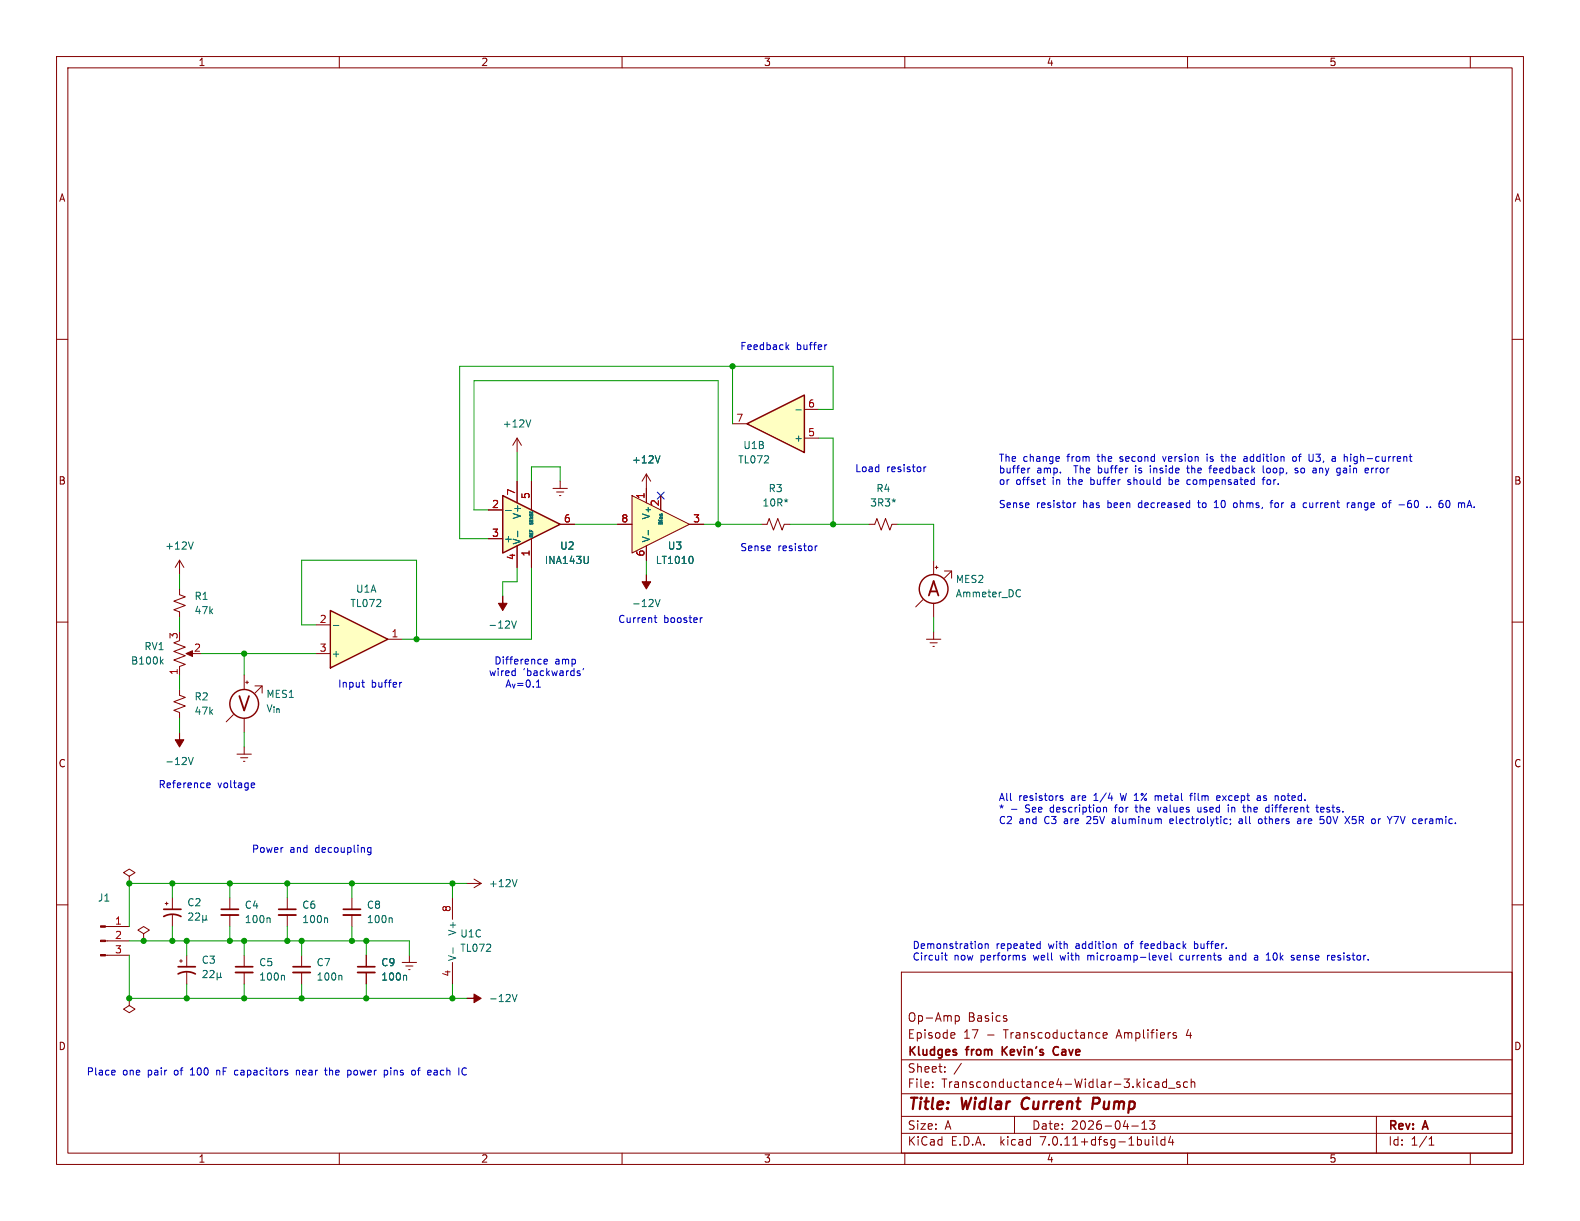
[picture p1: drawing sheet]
<svg xmlns="http://www.w3.org/2000/svg" width="279mm" height="216mm" viewBox="0 0 279 216" stroke-linecap="round" stroke-linejoin="round" font-family="sans-serif">
<g fill="none" stroke="#840000" stroke-width=".18">
<path d="M10 10h259.4v195.9h-259.4zM12 12h255.4v191.9h-255.4zM60 10v2M110 10v2M160 10v2M210 10v2M260 10v2M10 60h2M267.4 60h2M114.3 83.8l-.8 1.3M114.3 83.8v2.6M114.3 83.8l.8 1.3"/>
<path d="M153.7 92.7h1l.4-1 .7 2 .8-2 .8 2 .3-1h1M10 110h2M267.4 110h2M10 160h2M50.8 158.8v2M267.4 160h2M31.7 169.9h.6M32 169.7v.5M33 168.9v2M33 172v2M50.8 161.8v2M159.4 171.9h108v32h-108z"/>
<path d="M168.9 179.6v1.5M168.9 179.7l.5-.1 .2 .3v.4l-.1 .2h-.6M177.9 179.6l.1 .1M159.4 197.4h108M159.4 193.4h108M159.4 187.4h108M164.9 192.1v.2M164.9 191.4v.1M167.1 189.4v.2M167.1 188.7v.1M168.4 182.6l.4 .1 .1 .2-.8 .2M168.8 183.5l-.4 .1"/>
<path d="M170 188l-1.3 1.9M177.9 180.1l.2 .2-.2 .3M179.4 197.4v3M194.1 182.6l.4 .1M194.5 183.5l-.4 .1M195.1 183.1l.7-.2-.1-.2-.4-.1-.2 .2v.7h.6M200.1 199.1h1.2M201.9 199.7h.9M201.9 198.6l.5-.4v1.5M203.3 198.2h.9l-.5 .6 .4 .1v.6l-.2 .2h-.4l-.2-.2M204.3 191.4h.6v.9M204.9 191.6l-.5 .1a.29 .29 0 0 0-.2 .3 .29 .29 0 0 0 .2 .3l.5-.1"/>
<path d="M206.3 191.4l-.4-.1-.3 .3v.4l.1 .2h.6M206.3 190.8v1.5M206.6 192.4h1.2M207.5 183l.5 .2 .1 .2-.2 .2-.5-.1M207.5 182.7h.5M208.6 191.4l-.3-.1-.2 .2v.2l.5 .2v.3h-.5M210 191.4l-.4-.1-.3 .3v.4l.1 .2h.6M210.6 191.4l.3-.1 .3 .1 .1 .9M210.6 190.8v1.5M243.4 197.4v6.5M60 203.9v2M110 203.9v2"/>
<path d="M159.4 200.4h108M160 203.9v2M203.9 201v.1M203.9 201.5v1M204.6 201v1.3l.2 .2M206 201v1.5M206 201.6l-.4-.1-.3 .3v.4l.1 .2h.6M207 200.9l-.4 1.1h1M207.4 201.5v1M210 203.9v2M252.7 202.5h.9M252.7 201.4l.4-.4v1.5"/>
<path d="M260 203.9v2"/>
</g>
<path d="M181 194.4a1.27 1.27 0 0 0-.1 1.6M194.1 194.1h-.7l-.3 2M194.2 195.1l-1 .1" fill="none" stroke="#840000" stroke-width=".4"/>
<path d="M31.5 172.2a3.2 3.2 0 0 1 3 0M31.5 170.9h3M49.3 160.8h3M177.2 185.1v1.5M178.1 185.1l-.9 .8M187.1 185.1a.74 .74 0 0 0-.9 .6 .74 .74 0 0 0 .5 .9l.4-.1" fill="none" stroke="#840000" stroke-width=".3"/>
<path d="M116.7 80.6l-.4 1.3M158.4 88.4l-.3 .1M35.9 171.7l.5-.1 .2 .4-.7 .9h.7M37.1 171.7l.5-.1 .2 .4-.7 .9h.7M38.4 172.7l.2 .2h.2l.2-.2M38.4 172v1.3M39 172.7l.2 .2M39 172v.7M57.7 162.3l.2 .2v.6" fill="none" stroke="#006464" stroke-width=".18"/>
<path d="M49.3 161.8h3" fill="none" stroke="#840000" stroke-width=".33"/>
<path d="M58.4 108l10.2 5-10.2 5.1z" fill="#ffffc2"/>
<g fill="none" stroke="#840000" stroke-width=".25">
<path d="M58.4 108l10.2 5-10.2 5.1z"/>
<circle cx="43.2" cy="124.5" r="2.54"/>
</g>
<g fill="none" stroke="#840000" stroke-width=".18">
<path d="M134.6 92.7h1l.4-1 .8 2 .7-2 .8 2 .4-1h1M43.2 119.4v2.5M55.9 110.5h2.5M55.9 115.6h2.5M68.6 113h2.5M31.7 121.9v1l1.1 .4-2.1 .8 2.1 .7-2.1 .8 1 .4v1M41.3 126.4l-1.3 1.2M41.9 133.4h2.5M42.5 134h1.3M43.1 134.6h.2M43.2 127v2.5M43.2 132.1v1.3"/>
<path d="M43.4 120.7h.5M43.7 120.4v.5M45.1 121.3h1.3v1.3M46.4 121.3l-1.3 1.3"/>
</g>
<path d="M139.3 88.4l-.3 .1M58.9 110.6h1M33.3 133.9l.4 1.3 .5-1.3" fill="none" stroke="#006464" stroke-width=".18"/>
<path d="M31.7 129.5v1.3h.8l-.8 1.3-.7-1.3h.7z" fill="#840000" stroke="#840000" stroke-width=".18"/>
<path d="M132.1 74.9l10.1-5v10.1z" fill="#ffffc2"/>
<g fill="none" stroke="#840000" stroke-width=".25">
<path d="M132.1 74.9l10.1-5v10.1z"/>
<circle cx="165.1" cy="104.1" r="2.54"/>
</g>
<g fill="none" stroke="#840000" stroke-width=".18">
<path d="M129.5 74.9h2.6M142.2 77.5h2.6M142.2 72.4h2.6M31.7 99.1v2.5M31.7 99.1l-.7 1.2M31.7 99.1l.8 1.2M165.1 99.1v2.5M31.7 113.3l-1 .4 2.1 .7-2.1 .8 2.1 .8-2.1 .7 2.1 .8-1.1 .4v1.5M31.7 104.1v1.1l1.1 .3-2.1 .8 2.1 .8-2.1 .7 1 .4v1M33.3 115.6h1M163.2 106l-1.3 1.3M163.8 113h2.6"/>
<path d="M164.5 113.7h1.2M165 114.3h.2M165.1 106.7v2.5M165.1 111.8v1.2M165.4 100.3h.5M165.6 100.1v.5M167 101h1.3v1.2M168.3 101l-1.3 1.2M29.2 159.8h.5M29.5 159.5v.5M30.5 158.8v2M40.6 158.8v2"/>
<path d="M62.2 158.8v2M80 158.8v3.8M82.5 156.2h2.6M83.8 155.4l1.3 .8M85.1 156.2l-1.3 .8M18.6 168.9h4.3M18.6 166.4h4.3M18.6 163.8h4.3M25.4 165.1l1-.6-1-.7-1 .7 1 .6v1.3M25.4 166.4h.1M30.5 161.8v2M40.6 161.8v2"/>
<path d="M62.2 161.8v2M64.8 168.9v2M64.8 172v2M71.1 170.2h2.6M71.8 170.8h1.2M72.3 171.5h.2M72.4 168.9v1.3M80 170.2v3.8"/>
</g>
<g fill="none" stroke="#006464" stroke-width=".18">
<path d="M140.7 72.5h1M34.2 95.8l-.5 1.3M28.5 116.9l.4 .5M28.9 116.6l-.5 .5M180.1 104.3l.4 .1M180.5 105.4l-.4 .1M91.4 155.5l-.4 1.3M33.4 161.6l.5-.2 .2 .4-.8 .9h.8M34.6 161.6l.5-.2 .2 .4-.8 .9h.8M35.9 162.5l.1 .2h.3l.2-.2M35.9 161.9v1.2M36.5 162.5l.1 .2"/>
<path d="M36.5 161.9v.6M47.6 162.3l.2 .2v.6M69.2 162.3l.2 .2v.6M71.7 172.5l.2 .1v.7M80.1 167.6v1M90.6 175.8l.4 1.3 .4-1.3"/>
</g>
<path d="M29 162.1a3.2 3.2 0 0 1 3 0M29 160.8h3M39.1 160.8h3.1M60.7 160.8h3.1M63.2 170.9h3.1" fill="none" stroke="#840000" stroke-width=".3"/>
<g fill="#840000" stroke="#840000" stroke-width=".18">
<path d="M17.8 168.8h.8v.2h-.8z"/>
<path d="M17.8 166.2h.8v.3h-.8z"/>
<path d="M17.8 163.7h.8v.3h-.8z"/>
<path d="M32.9 115.6l1.1-.5v1z"/>
<path d="M82.5 176.5h1.3v-.7l1.3 .7-1.3 .8v-.8z"/>
</g>
<path d="M39.1 161.8h3.1M60.7 161.8h3.1M63.2 172h3.1" fill="none" stroke="#840000" stroke-width=".33"/>
<path d="M111.8 87.6l10.1 5.1-10.1 5.1z" fill="#ffffc2"/>
<g fill="none" stroke="#840000" stroke-width=".18">
<path d="M91.4 77.5l-.7 1.2M91.4 77.5v2.5M91.4 77.5l.8 1.2M97.8 86.4h2.5M98.4 87h1.3M98.9 87.6h.3M99.1 85.1v1.3M109.2 92.7h2.6M111.8 87.6l10.1 5.1-10.1 5.1zM114.3 86.4v2.5M114.3 96.5v2.6M116.8 87.6v2.6"/>
<path d="M121.9 92.7h2.6M22.9 154.9l1-.6-1-.6-1.1 .6 1.1 .6v1.3M22.9 156.2h.1M22.9 176.5v1.3l-1.1 .6 1.1 .7 1-.7-1-.6M22.9 176.5h.1M43.2 168.9v2M43.2 172v2M53.3 168.9v2M53.3 172v2"/>
</g>
<path d="M93.9 74.2l-.5 1.3M116.7 90.9v.1M117 90.9h.1M117 90.9l-.1 .1M117 90.9l.1 .1M122.4 98.4l.2 .5-.2 .7M115.9 106l.4 1.3 .4-1.3M50.1 172.5l.2 .1v.7M60.3 172.5l.2 .1v.7" fill="none" stroke="#006464" stroke-width=".18"/>
<path d="M114.3 101.6v1.3h.8l-.8 1.2-.8-1.2h.8z" fill="#840000" stroke="#840000" stroke-width=".18"/>
<path d="M41.7 172h3M51.8 172h3.1" fill="none" stroke="#840000" stroke-width=".33"/>
<path d="M41.7 170.9h3M51.8 170.9h3.1" fill="none" stroke="#840000" stroke-width=".3"/>
<path d="M88.9 87.6l10.2 5.1-10.2 5.1z" fill="#ffffc2"/>
<path d="M88.9 87.6l10.2 5.1-10.2 5.1z" fill="none" stroke="#840000" stroke-width=".25"/>
<g fill="none" stroke="#840000" stroke-width=".18">
<path d="M86.4 90.2h2.5M86.4 95.3h2.5M91.4 85.1v3.8M91.4 96.5v3.8M94 85.1v5.1M94 95.3v5M99.1 92.7h2.5M109.2 92.7h2.6M114.3 86.4v2.5M114.3 96.5v2.6M116.8 87.6v2.6M121.9 92.7h2.6"/>
<path d="M64.8 168.9v2M64.8 172v2"/>
</g>
<path d="M89.4 90.3h1M91.5 93.9v1M104 98.4v1l-.2 .2M116.7 80.6l-.4 1.3M116.7 90.9v.1M117 90.9h.1M117 90.9l-.1 .1M117 90.9l.1 .1M122.4 98.4l.2 .5-.2 .7M90.5 109.8l.4 1.3 .4-1.3M71.7 172.5l.2 .1v.7" fill="none" stroke="#006464" stroke-width=".18"/>
<path d="M88.9 105.4v1.3h.8l-.8 1.3-.8-1.3h.8z" fill="#840000" stroke="#840000" stroke-width=".18"/>
<g fill="none" stroke="#0000c2" stroke-width=".18">
<path d="M139.1 61.3l.4 .5M139.5 61l-.5 .5M146.2 61l-.3 .1M144.2 96.5v.9M144.5 96.5l-.3 .3M163.4 82.6v.8M163.7 82.6l-.3 .2M181.8 82.8v.8M182.1 82.8l-.3 .2M184.4 84.8h.5M184.6 84.4v1.1l.3 .2M187.2 80.7l.1 .3-.6 .2"/>
<path d="M187.3 81.5l-.1 .1M189.9 88.9v.9M190.2 88.9l-.3 .3M199.4 85.6l.2 .1M199.6 84.8l-.2 .2 .2 .2M200.8 82.4v.1M200.8 82.8v.8M203.4 82.4v.1M203.4 82.8v.8M205.6 80.7l.3 .9M206.7 85.6l.4 .1M206.7 84.4v1.3"/>
<path d="M207.1 84.8l-.4 .1M209.8 82.8h.5M210 84.9h.5M210 85.6h.5M210 82.4v1l.3 .2M211.8 88.9h.5M211.9 88.5l.1 1.2M213.5 80.3v.1M213.5 80.7v.9M213.8 82.8h.4M214.1 82.4h-.1M214.7 88.8l.4-.3v1.3"/>
<path d="M214.7 89.8h.8M215.9 80.7h.5M216.1 81.4l.3 .2M218.1 89.5l.3 .3 .3-.1M218.7 89l-.3-.1-.3 .3M220 80.8h.5v.8M220 81.5h.5M220.5 81l-.5 .2M223.2 84.8h.5M223.4 82.4v1l.2 .2M223.7 84.4l-.3 .2v1.1M224.4 82.8h-.3l-.1 .2v.5l.4 .1"/>
<path d="M224.6 88.9h.5M225.1 88.5l-.3 .2v1.1M228.5 88.9h.3l.1 .2v.7M228.6 80.9l.2-.2 .4 .2v.4l-.1 .2-.3 .1-.2-.1zM228.9 89.7l-.4 .1M228.9 89.2l-.4 .1M229.1 82.8h.4M229.1 83.1l.4 .2v.1l-.1 .2h-.4M230.2 82.8l-.2 .2 .2 .6M232.2 80.3v1l-.1 .2M233.4 82.8v.8M233.5 82.8l-.1 .1"/>
<path d="M238 82.8h-.4M238 83.1h-.3l-.2 .2 .1 .3h.4M238.3 88.9v.9M238.6 88.9l-.3 .3M239 89h.5l.1 .8M239.6 89.2l-.4 .1-.2 .2 .2 .3 .4-.1M242.5 82.8v.8M242.9 82.8l-.4 .2M245.5 88.9h.5M246 88.5l-.3 .2v1.1M247.4 89.3h1M249.1 88.5a.86 .86 0 0 0 0 1.3"/>
<path d="M249.1 89l-.2 .2M253 89.6v.2M254.5 89.2l.2-.2h.4l.1 .2M255.1 88.5h-.4a.94 .94 0 0 0-.2 1M255.7 89.3v-.6l.3-.2a.69 .69 0 0 1 .5 .5 .69 .69 0 0 1-.3 .7M259.4 89.8l.4-1.3 .5 1.3M259.5 89.4h.6M91 118.6l.1 .1M91.1 118.2v1.3M91.1 119.4l-.1 .1M96.2 117l.6-.1-.1-.3h-.3l-.2 .2 .1 .6h.4M102.1 119l.4 .1 .1 .2-.2 .2-.3-.1"/>
<path d="M102.1 118.7h.4M103.2 118.2l-.1 .2M115.7 109.2h.5M115.9 108.8v1.1l.3 .2M124.2 109.2l-.4 .3M36.6 139.2h.5M36.6 138.5l.4-.1 .2 .3-.6 .2M44.6 138.4l.4 .1v.2l-.6 .2M45 139.2l-.4 .1M64 120.7h.4M64.2 121.4l.2 .1M71 120.7l-.3 .1"/>
<path d="M65.6 149.9v1l-.2 .2h-.3M65.6 149.9h-.4l-.2 .2 .1 .6h.5M178.9 143.1h.9M187.9 140.8l-.3-.1-.1 .2v.2l.4 .1v.3h-.4M195.1 142.7v.9M195.1 142.9l.2-.2 .3 .1 .1 .8M196 141.1h.8M196.8 145.2l-.2 .1 .2 .3M196.8 144.8l-.1 .1M200.7 142.7h.5M200.9 142.3v1.2M204.6 140.7l-.3 .1"/>
<path d="M204.7 142.7l.3 .9 .3-.9M207.3 144.8h-.3l-.1 .2v.6h.4M207.5 145.1l-.6 .1M210.4 140.7h.5M210.9 140.3l-.3 .2v1M211.8 142.7l.1 .8 .3 .1 .2-.1M215.2 141.1l.6-.1-.1-.2-.4-.1-.1 .2v.6h.5M217.2 142.7v.9M217.6 144.9v.1M217.6 145.6l-.1 .2M217.8 142.7v.9M218 142.7l-.2 .2"/>
<path d="M219.1 144.9h.5M219.7 145.1l-.4 .1-.2 .1 .2 .3h.4M220.7 142.3v1.3M220.8 142.7l-.1 .2M222.3 140.8h.5l.1 .7M222.6 144.9l.2-.1 .3 .1 .1 .5-.1 .2h-.3l-.2-.1zM222.9 141l-.4 .1-.2 .1 .2 .3h.4M224.3 142.7l.1 .1M224.4 142.3v1.3M224.4 143.5l-.1 .1M226.6 140.8v.6M229.5 144.9h.5v.7"/>
<path d="M230 145.1l-.4 .1-.2 .1 .2 .3h.4M232.7 142.7h.5M232.9 142.3v1.1l.3 .2M233.5 144.4h.6M233.9 144.9l.2 .2v.3l-.2 .2M234.1 142.9l-.1-.2h-.3l-.2 .2 .1 .6h.5M234.1 143l-.6 .2M239.1 145.5l.2 .1M239.8 144.4h-.6l-.1 .6 .2-.1M244.1 144.8l-.3 .2M246.5 144.4h.8l-.5 1.2M167 168.9h.5"/>
<path d="M167.2 168.5v1.1l.3 .2M173.2 166.9h.3l.2 .2-.1 .5-.4 .1M174.2 167l.2-.1h.3l.1 .8M174.2 166.9v.8M181 168.9l.3 .1M181 169.3l.3 .1v.2l-.1 .2h-.3M183.6 166.9h.3M183.9 167.7h-.3M183.9 166.5v1.2M192.4 168.9v.9M192.5 168.9l-.1 .1M197.2 166.9l.2 .2v.6"/>
<path d="M201.6 166.9h.5M201.8 166.5v1.2M205.5 168.9l-.3 .9M205.9 169.3l.6-.1-.1-.2-.3-.1-.2 .2 .1 .6h.4M207 168.5v1.1l.2 .2M209.1 168.9l-.4 .1-.1 .2 .1 .4 .4 .2M211.2 167.7h.4M211.2 166.5v1.2M211.6 166.9h-.4M217.5 169h.4M218 169.2l-.4 .1-.2 .2 .2 .3 .4-.1M221.9 169h.4l.1 .8"/>
<path d="M221.9 169.7h.5M222.4 169.2l-.5 .1M223.9 169.8h.7M228.8 169.4v.3M229.5 168.9l-.1 .2v.5l.1 .2M230 169.2l-.6 .1M235.5 169.3l.6-.1-.1-.2-.3-.1-.2 .2v.6h.5M20.2 189.2l.2 .3-.6 .2M20.3 190l-.1 .1M33.7 190.1h.7M33.8 189.1l-.1 .1M38.3 189.2v.9"/>
<path d="M38.5 189.2l-.2 .2M41.5 190l.4 .1M41.9 189.2l-.4 .2M52.4 189.4l.4-.2 .2 .2M52.4 189.2v.9M57.4 189.2h.5M57.6 189.9l.3 .2M61.6 189.2l.4 .1 .1 .2-.1 .5-.4 .1M68.3 189.2l.3 .3v.3l-.3 .3M69.1 188.8v.1M73.3 189.3l.2 .2-.2 .5M73.8 189.2h.5"/>
<path d="M74.2 188.8l-.2 .2v1.1M76.7 189.9l.2 .2h.3M76.8 189.3h.5M77.2 189.6h-.3l-.2 .2M81.9 188.9l.3-.1 .3 .1M82.5 190l-.3 .1-.3-.1"/>
</g>
<g fill="none" stroke="#009600" stroke-width=".18">
<path d="M129.5 64.8v10.1M144.8 72.4h2.5v-7.6h-66v30.5h5.1M144.8 77.5h2.5v15.2M86.4 90.2h-2.6v-22.9h43.2v25.4M91.4 80v5.1M94 85.1v-2.5h5.1v2.5M101.6 92.7h7.6M114.3 99.1v2.5M124.5 92.7h10.1M139.7 92.7h14M158.7 92.7h6.4v6.4M31.7 101.6v2.5"/>
<path d="M31.7 109.2v2.6M31.7 119.4v2.5M35.6 115.6h20.3M43.2 115.6v3.8M55.9 110.5h-2.6v-11.4h20.4v13.9M91.4 100.3v2.6h-2.5v2.5M94 100.3v12.7h-22.9M165.1 109.2v2.6M31.7 127v2.5M43.2 129.5v2.6M30.5 156.2v2.6M40.6 156.2v2.6"/>
<path d="M50.8 156.2v2.6M62.2 156.2v2.6M80 156.2v2.6M82.5 156.2h-59.6v7.6M22.9 166.4h49.5v2.5M22.9 168.9v7.6h59.6M30.5 163.8v2.6M33 166.4v2.5M33 174v2.5M40.6 163.8v2.6M43.2 166.4v2.5M43.2 174v2.5"/>
<path d="M50.8 163.8v2.6M53.3 166.4v2.5M53.3 174v2.5M62.2 163.8v2.6M64.8 166.4v2.5M64.8 174v2.5M80 174v2.5"/>
</g>
<path d="M116.2 87l1.2 1.2M117.4 87l-1.2 1.2" fill="none" stroke="#000084" stroke-width=".18"/>
<g fill="#009600" stroke="#009600" stroke-width=".18">
<circle cx="127" cy="92.7" r=".46"/>
<circle cx="73.7" cy="113" r=".46"/>
<circle cx="30.5" cy="156.2" r=".46"/>
<circle cx="40.6" cy="156.2" r=".46"/>
<circle cx="22.9" cy="156.2" r=".46"/>
<circle cx="30.5" cy="166.4" r=".46"/>
<circle cx="33" cy="166.4" r=".46"/>
<circle cx="25.4" cy="166.4" r=".46"/>
<circle cx="43.2" cy="115.6" r=".46"/>
<circle cx="50.8" cy="156.2" r=".46"/>
<circle cx="53.3" cy="166.4" r=".46"/>
<circle cx="43.2" cy="166.4" r=".46"/>
<circle cx="40.6" cy="166.4" r=".46"/>
<circle cx="80" cy="156.2" r=".46"/>
<circle cx="62.2" cy="156.2" r=".46"/>
<circle cx="64.8" cy="166.4" r=".46"/>
<circle cx="62.2" cy="166.4" r=".46"/>
<circle cx="129.5" cy="64.8" r=".46"/>
<circle cx="147.3" cy="92.7" r=".46"/>
<circle cx="43.2" cy="176.5" r=".46"/>
<circle cx="33" cy="176.5" r=".46"/>
<circle cx="80" cy="176.5" r=".46"/>
<circle cx="53.3" cy="176.5" r=".46"/>
<circle cx="64.8" cy="176.5" r=".46"/>
<circle cx="50.8" cy="166.4" r=".46"/>
<circle cx="22.9" cy="176.5" r=".46"/>
</g>
<g font-size="3.5" fill="#840000">
<text x="163.8" y="105.9">A</text>
<text x="41.9" y="126.2">V</text>
</g>
<g font-size="2.8" fill="#840000">
<text x="160.4" y="196.8">Title:</text>
<text x="170.1" y="196.8">Widlar</text>
<text x="181.5" y="196.8">Current</text>
<text x="194.8" y="196.8">Pump</text>
</g>
<g font-size="2.1" fill="#840000">
<text x="160.4" y="183.9">Episode</text>
<text x="160.4" y="180.9">Op-Amp</text>
<text x="170.3" y="183.9">17</text>
<text x="171.1" y="180.9">Basics</text>
<text x="174.5" y="183.9">-</text>
<text x="177.7" y="183.9">Transcoductance</text>
<text x="197.7" y="183.9">Amplifiers</text>
<text x="210.2" y="183.9">4</text>
<text x="160.4" y="189.9">Sheet:</text>
<text x="160.4" y="187.1">Kludges</text>
<text x="171" y="187.1">from</text>
<text x="177.9" y="187.1">Kevin's</text>
<text x="187.6" y="187.1">Cave</text>
<text x="160.4" y="192.6">File:</text>
<text x="166.5" y="192.6">Transconductance4-Widlar-3.kicad_sch</text>
<text x="160.4" y="202.8">KiCad</text>
<text x="160.4" y="200">Size:</text>
<text x="167.1" y="200">A</text>
<text x="168.1" y="202.8">E.D.A.</text>
<text x="177" y="202.8">kicad</text>
<text x="182.4" y="200">Date:</text>
<text x="184.2" y="202.8">7.0.11+dfsg-1build4</text>
<text x="189.4" y="200">2026-04-13</text>
<text x="245.4" y="200.2">Rev:</text>
<text x="245.4" y="202.8">Id:</text>
<text x="249.5" y="202.8">1/1</text>
<text x="251.8" y="200.2">A</text>
</g>
<g font-size="1.8" fill="#840000">
<text x="35" y="11.9">1</text>
<text x="85" y="11.9">2</text>
<text x="135" y="11.9">3</text>
<text x="185" y="11.9">4</text>
<text x="235" y="11.9">5</text>
<text x="10.3" y="35.9">A</text>
<text x="267.7" y="35.9">A</text>
<text x="10.3" y="85.9">B</text>
<text x="267.7" y="85.9">B</text>
<text x="10.3" y="135.9">C</text>
<text x="267.7" y="135.9">C</text>
<text x="10.3" y="185.9">D</text>
<text x="267.7" y="185.9">D</text>
<text x="35" y="205.8">1</text>
<text x="85" y="205.8">2</text>
<text x="135" y="205.8">3</text>
<text x="185" y="205.8">4</text>
<text x="235" y="205.8">5</text>
</g>
<g font-size="1.8" fill="#0000c2">
<text x="130.8" y="62">Feedback</text>
<text x="140.8" y="62">buffer</text>
<text x="151.1" y="83.6">Load</text>
<text x="156.8" y="83.6">resistor</text>
<text x="176.5" y="81.7">The</text>
<text x="176.5" y="83.8">buffer</text>
<text x="180.9" y="81.7">change</text>
<text x="183.3" y="83.8">amp.</text>
<text x="188.9" y="81.7">from</text>
<text x="190.3" y="83.8">The</text>
<text x="194.4" y="81.7">the</text>
<text x="194.6" y="83.8">buffer</text>
<text x="198.5" y="81.7">second</text>
<text x="201.4" y="83.8">is</text>
<text x="204.2" y="83.8">inside</text>
<text x="206.3" y="81.7">version</text>
<text x="211" y="83.8">the</text>
<text x="214.3" y="81.7">is</text>
<text x="215.2" y="83.8">feedback</text>
<text x="217.1" y="81.7">the</text>
<text x="221.2" y="81.7">addition</text>
<text x="224.8" y="83.8">loop,</text>
<text x="230.1" y="81.7">of</text>
<text x="230.7" y="83.8">so</text>
<text x="233.1" y="81.7">U3,</text>
<text x="234" y="83.8">any</text>
<text x="237.4" y="81.7">a</text>
<text x="238.5" y="83.8">gain</text>
<text x="239.7" y="81.7">high-current</text>
<text x="243.7" y="83.8">error</text>
<text x="176.5" y="85.8">or</text>
<text x="176.5" y="89.9">Sense</text>
<text x="179.6" y="85.8">offset</text>
<text x="183.3" y="89.9">resistor</text>
<text x="186.2" y="85.8">in</text>
<text x="189.2" y="85.8">the</text>
<text x="191.6" y="89.9">has</text>
<text x="193.3" y="85.8">buffer</text>
<text x="196.1" y="89.9">been</text>
<text x="200.1" y="85.8">should</text>
<text x="201.8" y="89.9">decreased</text>
<text x="207.6" y="85.8">be</text>
<text x="211" y="85.8">compensated</text>
<text x="212.6" y="89.9">to</text>
<text x="215.6" y="89.9">10</text>
<text x="219.2" y="89.9">ohms,</text>
<text x="224.6" y="85.8">for.</text>
<text x="226" y="89.9">for</text>
<text x="229.8" y="89.9">a</text>
<text x="232.1" y="89.9">current</text>
<text x="240.1" y="89.9">range</text>
<text x="249.6" y="89.9">-60</text>
<text x="254.8" y="89.9">..</text>
<text x="257.2" y="89.9">60</text>
<text x="260.8" y="89.9">mA.</text>
<text x="130.8" y="97.5">Sense</text>
<text x="137.5" y="97.5">resistor</text>
<text x="109.2" y="110.2">Current</text>
<text x="117.3" y="110.2">booster</text>
<text x="86.4" y="119.6">wired</text>
<text x="87.5" y="117.6">Difference</text>
<text x="92.5" y="119.6">'backwards'</text>
<text x="98.3" y="117.6">amp</text>
<text x="59.7" y="121.7">Input</text>
<text x="65.6" y="121.7">buffer</text>
<text x="89.9" y="121.7">A_{v}=0.1</text>
<text x="27.9" y="139.5">Reference</text>
<text x="38.5" y="139.5">voltage</text>
<text x="176.5" y="141.7">All</text>
<text x="176.5" y="143.8">*</text>
<text x="180.1" y="141.7">resistors</text>
<text x="181.4" y="143.8">See</text>
<text x="186" y="143.8">description</text>
<text x="189.5" y="141.7">are</text>
<text x="193.7" y="141.7">1/4</text>
<text x="197.7" y="143.8">for</text>
<text x="198.6" y="141.7">W 1%</text>
<text x="201.5" y="143.8">the</text>
<text x="205.1" y="141.7">metal</text>
<text x="205.6" y="143.8">values</text>
<text x="211.6" y="141.7">film</text>
<text x="212.8" y="143.8">used</text>
<text x="216.4" y="141.7">except</text>
<text x="218.4" y="143.8">in</text>
<text x="221.4" y="143.8">the</text>
<text x="223.8" y="141.7">as</text>
<text x="225.5" y="143.8">different</text>
<text x="227.1" y="141.7">noted.</text>
<text x="234.7" y="143.8">tests.</text>
<text x="176.5" y="145.8">C2</text>
<text x="180.2" y="145.8">and</text>
<text x="184.8" y="145.8">C3</text>
<text x="188.4" y="145.8">are</text>
<text x="192.6" y="145.8">25V</text>
<text x="197.3" y="145.8">aluminum</text>
<text x="207.7" y="145.8">electrolytic;</text>
<text x="220.2" y="145.8">all</text>
<text x="223.8" y="145.8">others</text>
<text x="230.9" y="145.8">are</text>
<text x="235.1" y="145.8">50V</text>
<text x="239.8" y="145.8">X5R</text>
<text x="244.6" y="145.8">or</text>
<text x="247.8" y="145.8">Y7V ceramic.</text>
<text x="44.4" y="150.9">Power</text>
<text x="51.2" y="150.9">and</text>
<text x="55.9" y="150.9">decoupling</text>
<text x="161.3" y="167.9">Demonstration</text>
<text x="176.1" y="167.9">repeated</text>
<text x="185.5" y="167.9">with</text>
<text x="190.5" y="167.9">addition</text>
<text x="199.4" y="167.9">of</text>
<text x="202.4" y="167.9">feedback</text>
<text x="212" y="167.9">buffer.</text>
<text x="161.3" y="169.9">Circuit</text>
<text x="168.7" y="169.9">now</text>
<text x="173.5" y="169.9">performs</text>
<text x="183.1" y="169.9">well</text>
<text x="188" y="169.9">with</text>
<text x="193" y="169.9">microamp-level</text>
<text x="209.5" y="169.9">currents</text>
<text x="218.5" y="169.9">and</text>
<text x="223.1" y="169.9">a</text>
<text x="225.4" y="169.9">10k</text>
<text x="230" y="169.9">sense</text>
<text x="236.6" y="169.9">resistor.</text>
<text x="15.2" y="190.3">Place</text>
<text x="21.7" y="190.3">one</text>
<text x="26.2" y="190.3">pair</text>
<text x="31.1" y="190.3">of</text>
<text x="34.1" y="190.3">100</text>
<text x="38.9" y="190.3">nF</text>
<text x="42.3" y="190.3">capacitors</text>
<text x="53.4" y="190.3">near</text>
<text x="58.8" y="190.3">the</text>
<text x="62.9" y="190.3">power</text>
<text x="69.6" y="190.3">pins</text>
<text x="74.7" y="190.3">of</text>
<text x="77.7" y="190.3">each</text>
</g>
<g font-size="1.8" fill="#006464">
<text x="88.8" y="75.8">+12V</text>
<text x="111.7" y="82.1">+12V</text>
<text x="130.4" y="82.1">TL072</text>
<text x="131.3" y="79.6">U1B</text>
<text x="140.3" y="78.3">+</text>
<text x="134.7" y="89.8">10R*</text>
<text x="135.8" y="87.2">R3</text>
<text x="153.8" y="89.8">3R3*</text>
<text x="154.9" y="87.2">R4</text>
<text x="92.3" y="91.9" transform="rotate(-90 92.3 91.9)">V+</text>
<text x="29.1" y="97.4">+12V</text>
<text x="89" y="96.1">+</text>
<text x="92.3" y="96.4" transform="rotate(-90 92.3 96.4)">V-</text>
<text x="96.2" y="99.9">INA143U</text>
<text x="99" y="97.4">U2</text>
<text x="115.2" y="96" transform="rotate(-90 115.2 96)">V_{-}V_{+}</text>
<text x="115.9" y="99.9">LT1010</text>
<text x="118" y="97.4">U3</text>
<text x="34.3" y="106.3">R1</text>
<text x="61.9" y="107.5">TL072</text>
<text x="62.9" y="105">U1A</text>
<text x="111.7" y="107.5">-12V</text>
<text x="168.9" y="105.8">Ammeter_DC</text>
<text x="168.9" y="103.3">MES2</text>
<text x="34.3" y="108.8">47k</text>
<text x="86.3" y="111.4">-12V</text>
<text x="23.1" y="117.7">B100k</text>
<text x="25.4" y="115.2">RV1</text>
<text x="58.5" y="116.4">+</text>
<text x="34.3" y="124.1">R2</text>
<text x="47" y="123.6">MES1</text>
<text x="34.3" y="126.6">47k</text>
<text x="47" y="126.1">V_{in}</text>
<text x="29.1" y="135.5">-12V</text>
<text x="17.2" y="159.6">J1</text>
<text x="33" y="160.5">C2</text>
<text x="43.2" y="160.9">C4</text>
<text x="53.3" y="160.9">C6</text>
<text x="64.8" y="160.9">C8</text>
<text x="86.4" y="157.1">+12V</text>
<text x="43.2" y="163.4">100n</text>
<text x="53.3" y="163.4">100n</text>
<text x="64.8" y="163.4">100n</text>
<text x="80.9" y="165.6" transform="rotate(-90 80.9 165.6)">V+</text>
<text x="81.3" y="166">U1C</text>
<text x="35.6" y="170.6">C3</text>
<text x="45.7" y="171">C5</text>
<text x="45.7" y="173.6">100n</text>
<text x="55.9" y="171">C7</text>
<text x="55.9" y="173.6">100n</text>
<text x="67.3" y="171">C9</text>
<text x="67.3" y="173.6">100n</text>
<text x="80.9" y="170.1" transform="rotate(-90 80.9 170.1)">V-</text>
<text x="81.3" y="168.5">TL072</text>
<text x="86.4" y="177.4">-12V</text>
</g>
<g font-size="1.8" fill="#a90000">
<text x="130.1" y="74.7">7</text>
<text x="142.8" y="77.2">5</text>
<text x="142.8" y="72.1">6</text>
<text x="86.9" y="89.9">2</text>
<text x="91.2" y="87.7" transform="rotate(-90 91.2 87.7)">7</text>
<text x="93.7" y="88.3" transform="rotate(-90 93.7 88.3)">5</text>
<text x="114" y="88.3" transform="rotate(-90 114 88.3)">1</text>
<text x="116.6" y="89.6" transform="rotate(-90 116.6 89.6)">2</text>
<text x="86.9" y="95">3</text>
<text x="99.6" y="92.5">6</text>
<text x="109.8" y="92.5">8</text>
<text x="122.5" y="92.5">3</text>
<text x="91.2" y="99.1" transform="rotate(-90 91.2 99.1)">4</text>
<text x="93.7" y="98.5" transform="rotate(-90 93.7 98.5)">1</text>
<text x="114" y="98.5" transform="rotate(-90 114 98.5)">6</text>
<text x="31.5" y="113.1" transform="rotate(-90 31.5 113.1)">3</text>
<text x="56.4" y="110.2">2</text>
<text x="69.1" y="112.8">1</text>
<text x="31.5" y="119.5" transform="rotate(-90 31.5 119.5)">1</text>
<text x="34.2" y="115.3">2</text>
<text x="56.4" y="115.3">3</text>
<text x="79.8" y="161.4" transform="rotate(-90 79.8 161.4)">8</text>
<text x="20.2" y="163.6">1</text>
<text x="20.2" y="166.1">2</text>
<text x="20.2" y="168.7">3</text>
<text x="79.8" y="172.8" transform="rotate(-90 79.8 172.8)">4</text>
</g>
<text font-size=".9" fill="#006464" x="117.3" y="93" transform="rotate(-90 117.3 93)">Bias</text>
<g font-size=".7" fill="#006464">
<text x="94.4" y="95.1" transform="rotate(-90 94.4 95.1)">REF</text>
<text x="94.4" y="92.9" transform="rotate(-90 94.4 92.9)">SENSE</text>
</g>
</svg>
